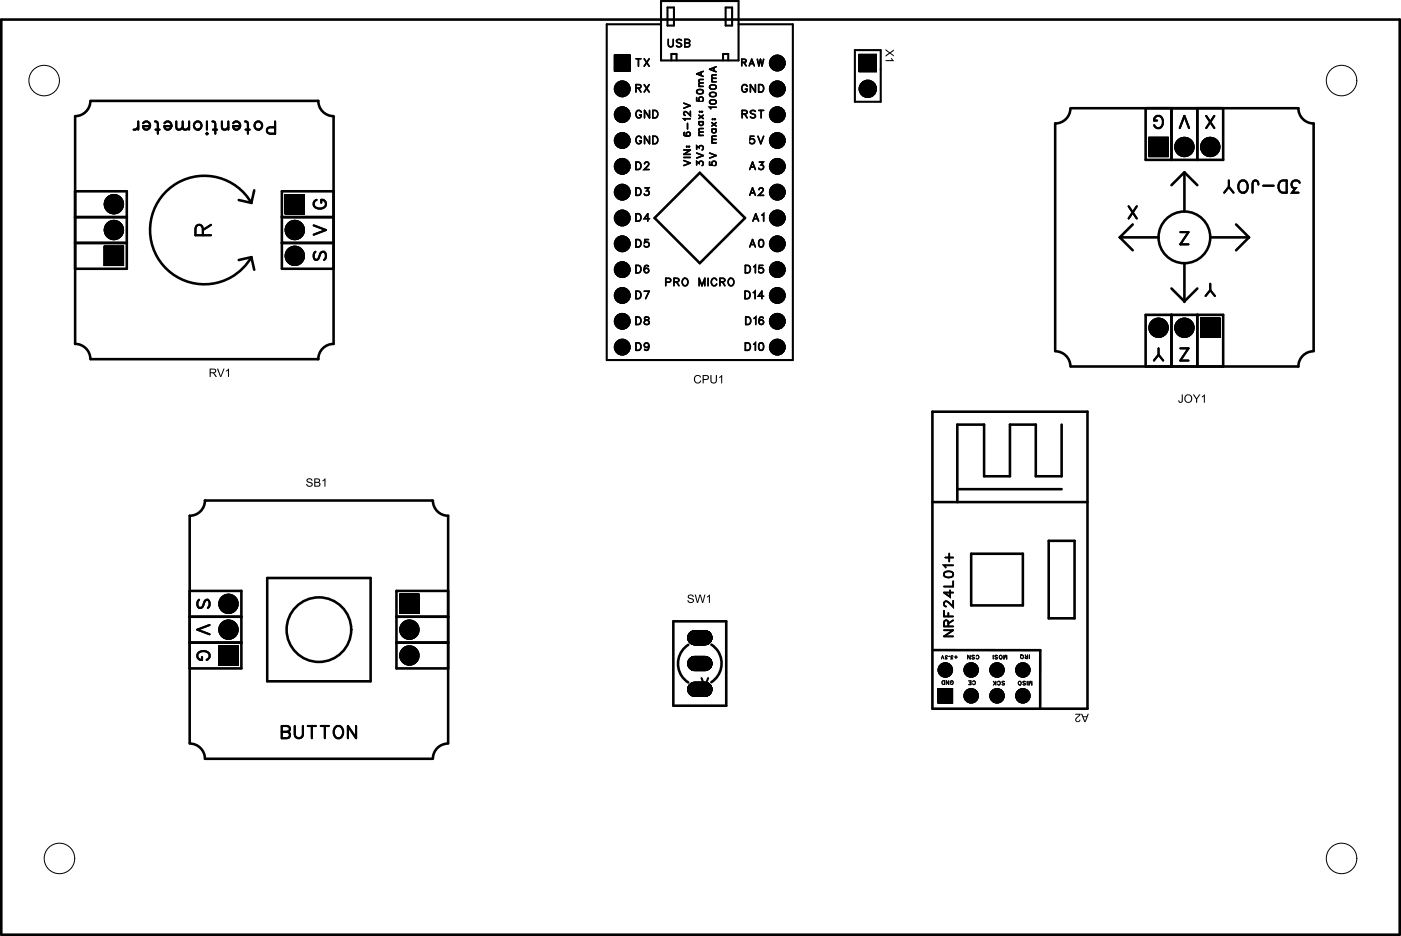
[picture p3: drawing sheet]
<svg xmlns="http://www.w3.org/2000/svg" width="138mm" height="92mm" viewBox="0 0 138 92" stroke-linecap="round" stroke-linejoin="round" font-family="sans-serif">
<g fill="none" stroke="#000" stroke-width=".25">
<path d="M.1 1.9h137.5v90h-137.5zM7.4 11.5v22.3a1.5 1.5 0 0 1 1.5 1.5M7.4 18.8h5.1v7.6h-5.1M8.9 9.9a1.5 1.5 0 0 1-1.5 1.5M8.9 9.9h22.4a1.5 1.5 0 0 0 1.5 1.5M23.5 19.7l1.2 .3M24.7 20a5.3 5.3 0 0 0-8-1.5 5.3 5.3 0 0 0 0 8.2 5.3 5.3 0 0 0 8-1.4M25 18.7l-.3 1.3M32.8 11.5v22.3a1.5 1.5 0 0 0-1.5 1.5h-22.4M32.8 18.8h-5.1v7.6h5.1M105.2 10.6a1.5 1.5 0 0 1-1.5 1.5v22.4M105.3 10.6h22.3a1.5 1.5 0 0 0 1.5 1.5v22.4"/>
<path d="M112.6 10.6v5.1h7.6v-5.1M115.1 10.6v5.1M115.1 18.2l1.3-1.3 1.3 1.3M116.4 17v3.8M117.7 10.6v5.1M7.4 23.9h5.1M7.4 21.4h5.1M24.7 25.3l-1.2 .3M24.7 25.3l.3 1.2M27.7 23.9h5.1M27.7 21.4h5.1M64.3 21.4l4.5-4.4 4.4 4.4-4.4 4.5z"/>
<path d="M103.7 34.5a1.5 1.5 0 0 1 1.5 1.5M110 23.3h3.9M110 23.3l1.3 1.3M111.3 22.1l-1.3 1.2M112.6 36v-5h7.6v5M115.1 31v5M115.1 28.4l1.3 1.2 1.3-1.2M116.4 25.9v3.8M117.7 31v5M118.9 23.3h3.8M121.5 22.1l1.2 1.2M122.7 23.3l-1.2 1.3"/>
<path d="M129.1 34.5a1.5 1.5 0 0 0-1.5 1.5h-22.3M18.6 58.1h5.1v7.6h-5.1M26.3 56.8h10.1v10.2h-10.1zM42.5 49.2h-22.4a1.5 1.5 0 0 1-1.5 1.5v22.4M42.5 49.2a1.5 1.5 0 0 0 1.5 1.5v22.4M44 58.1h-5v7.6h5M91.6 49.4h15.3M91.6 40.5h15.3v29.2h-15.3zM94.1 48.1h10.2M95.4 54.5h5.1v5h-5.1zM103.1 53.2h2.5v7.6h-2.5zM104.3 41.8v5h-2.5v-5h-2.5v5h-2.6v-5h-2.6v7.6"/>
<path d="M18.6 73.1a1.5 1.5 0 0 1 1.5 1.5h22.4M18.6 60.7h5.1M18.6 63.2h5.1M39 60.7h5M39 63.2h5M44 73.1a1.5 1.5 0 0 0-1.5 1.5M66.2 61.1h5.2v8.3h-5.2zM67.6 63.4a2.2 2.2 0 0 0 0 3.7M69.9 63.4a2.2 2.2 0 0 1 0 3.7M91.7 63.9h10.5v5.7"/>
<circle cx="116.4" cy="23.3" r="2.54"/>
<circle cx="31.3" cy="61.9" r="3.2"/>
</g>
<g fill="none" stroke="#000" stroke-width=".2">
<path d="M13.6 12.4a.39 .39 0 0 1-.5 .3M13.6 11.9v.8M14.1 12.1a.38 .38 0 0 1 .5-.1 .38 .38 0 0 1 .1 .6 .38 .38 0 0 1-.6 0v-.2h.6M15.2 11.9l.3 .1v.2v.9M15.3 12.7h.4M16.2 12.1a.38 .38 0 0 1 .5-.1 .38 .38 0 0 1 .1 .6 .38 .38 0 0 1-.6 0v-.2h.6M17.3 11.9l.1 .8h.3l.3-.2M18 11.9v.8h.3l.3-.2M18.6 11.9v.8M20.3 13.1v.1zM20.3 11.9v.8M20.9 11.9l.2 .1 .1 .2v.9"/>
<path d="M20.9 12.7h.4M21.8 11.9l.1 .8h.3l.2-.2M22.4 11.9v.8M22.9 12.1a.38 .38 0 0 1 .6-.1 .38 .38 0 0 1 0 .6 .38 .38 0 0 1-.5 0l-.1-.2h.7M24.1 11.9l.2 .1 .1 .2v.9M24.1 12.7h.4M27 11.9v1.2h-.5a.32 .32 0 0 1-.3-.3 .32 .32 0 0 1 .3-.3h.5M31.1 19.7a.44 .44 0 0 0-.3 .5 .44 .44 0 0 0 .5 .3 .53 .53 0 0 0 .6-.1 .53 .53 0 0 0 .1-.6l-.3-.1h-.1v.2M65 2.4h-5.4v33h18.3v-33h-5.3M65 .1h7.6v5.8h-7.6zM65.6 .7h.6v1.8h-.6zM66 5.9v-.6h.5v.6"/>
<path d="M71.1 5.9v-.6h.5v.6M71.3 .7h.6v1.8h-.6zM84 4.9h2.6v5.1h-2.6zM113.7 11.9h-.3a.43 .43 0 0 1 .5-.5 .43 .43 0 0 1 .4 .5 .53 .53 0 0 1-.1 .5 .53 .53 0 0 1-.6 .1l-.2-.2M115.9 12.6l.5-1.2 .5 1.2M118.5 11.4l.8 1.2M119.3 11.4l-.8 1.2M120.8 17.7v.7l.4 .5M120.8 18.4l-.5 .5M121.8 17.9a.44 .44 0 0 1 .5-.1 .44 .44 0 0 1 .3 .4 .53 .53 0 0 1-.1 .6 .53 .53 0 0 1-.6 .1 .74 .74 0 0 1-.1-1zM123.7 18.1a.32 .32 0 0 0-.4-.4l-.2 .2v.1v.9M124.1 18.3h1.1"/>
<path d="M125.9 17.8l.5-.1v1.2h-.4a.67 .67 0 0 1-.1-1.1zM127.7 18a.41 .41 0 0 0-.6-.2 .41 .41 0 0 0 .1 .7h.1l-.3 .4h.6M19.9 23.1v-.8a.35 .35 0 0 0-.6 0l-.1 .8h1.5M20.7 22.1l-.8 .5M30.8 22.2l1.2 .4-1.2 .5M31 24.8a.45 .45 0 0 0-.2 .4 .45 .45 0 0 0 .3 .4l.2-.2 .2-.4a.29 .29 0 0 1 .2-.2 .29 .29 0 0 1 .3 .1 .55 .55 0 0 1-.1 .7M110.9 20.3l.8 1.2M111.7 20.3l-.8 1.2M113.9 34.3v.6l.4 .6M113.9 34.9l-.5 .6M116 34.3h.8l-.8 1.2h.8M116 22.8h.8l-.8 1.2h.8"/>
<path d="M118.9 27.9v.6l.5 .6M118.9 28.5l-.4 .6M19.6 59a.44 .44 0 0 0-.2 .4 .44 .44 0 0 0 .3 .4l.2-.1 .2-.6 .3-.1a.52 .52 0 0 1 0 .8M19.9 64.6v.3a.43 .43 0 0 1-.5-.4 .43 .43 0 0 1 .5-.5 .53 .53 0 0 1 .5 .1 .53 .53 0 0 1 .1 .6l-.2 .2M20.6 61.5l-1.2 .4 1.2 .5M27.7 72h.5a.32 .32 0 0 1 .3 .3 .32 .32 0 0 1-.3 .3h-.5v-1.2h.5l.2 .1v.4l-.2 .1M29 71.4v.9a.4 .4 0 0 0 .4 .3 .4 .4 0 0 0 .4-.3v-.9M30.2 71.4h.8M30.6 71.4v1.2M31.5 71.4h.8M31.9 71.4v1.2M32.9 71.6a.44 .44 0 0 1 .5-.2 .44 .44 0 0 1 .3 .5 .53 .53 0 0 1-.1 .5 .53 .53 0 0 1-.6 .1 .74 .74 0 0 1-.1-.9z"/>
<path d="M35 71.4v1.2l-.8-1.2v1.2M68.9 66.7l.4 .8 .3-.8M69.5 62.3l-.2-.1-.4 .1 .1 .2 .4 .2 .1 .1v.1l-.2 .1-.4-.1"/>
<circle cx="19.4" cy="12.4" r=".4"/>
<circle cx="25.4" cy="12.4" r=".4"/>
</g>
<path d="M92.8 56.3l.4-.1a.39 .39 0 0 1 .5 .3 .52 .52 0 0 1-.9 0zM92.9 54.8h.8M93.3 54.4v.8M93.4 58.1v.6l-.6-.4h.9M93.7 59.1v.6l-.5-.4-.3-.2-.1 .1v.3l.2 .1M93.7 55.6h-.9l.1 .2M93.7 57.2v.5h-.9M92.8 62h.9l-.9 .6h.9M92.8 60.1v.5h.9M93.2 61.6v-.5l-.2-.1h-.1l-.1 .6h.9M93.2 60.3v.3M93.7 61l-.5 .3" fill="none" stroke="#000" stroke-width=".17"/>
<g fill="none" stroke="#000" stroke-width=".1">
<path d="M92.5 64.8l.1-.3 .1 .3M92.6 67l.2-.1v.4h-.2zM93.1 64.5a.1 .1 0 0 0-.2 0 .11 .11 0 0 0 .1 .2l-.1 .1h.2M93.2 66.9v.4l-.2-.4v.4M93.3 64.6h.1M93.5 67.1h-.1a.13 .13 0 0 1 .1-.2 .14 .14 0 0 1 .2 .2v.1a.13 .13 0 0 1-.1 .1 .13 .13 0 0 1-.2-.1M93.7 64.5h-.1a.1 .1 0 0 0-.1 0 .11 .11 0 0 0 .1 .2l-.1 .1h.1M93.8 64.6h.3M93.9 64.5v.2M95.2 67h.2v.3h-.2M95.3 67.2h.1M95.3 64.4v.4l-.2-.4v.4"/>
<path d="M95.6 67a.13 .13 0 0 1 .1 0 .13 .13 0 0 1 .2 .1v.1a.13 .13 0 0 1-.2 .1 .13 .13 0 0 1-.1-.1M95.8 64.5h-.3l.2 .2v.1h-.2M95.9 64.5a.13 .13 0 0 1 .2-.1 .13 .13 0 0 1 .1 .2v.1a.13 .13 0 0 1-.1 .1 .13 .13 0 0 1-.2-.1M97.6 64.4v.4M97.6 67l.2 .2M97.9 67v.4M97.9 67.1l-.3 .3M98 64.5h-.2l.2 .2v.1h-.2M98 67.1a.13 .13 0 0 1 .2-.1 .13 .13 0 0 1 .1 .1v.1a.13 .13 0 0 1-.1 .2 .13 .13 0 0 1-.2-.1M98.7 64.4v.4l.1-.4 .1 .4v-.4M98.7 67.1h-.2l.2 .1v.1h-.2M100.3 64.4l.1 .1"/>
<path d="M100.7 64.4l.2 .2M100.8 67.1h-.3l.3 .1-.1 .1h-.2M100.9 67v.4M101 64.4v.4l-.2-.1v-.1h.2M101.1 67v.4l.2-.4 .1 .4v-.4M101.2 64.4v.4"/>
<circle cx="98.3" cy="64.6" r=".17"/>
<circle cx="100.2" cy="67.2" r=".17"/>
<circle cx="100.4" cy="64.6" r=".17"/>
</g>
<g fill="none" stroke="#000" stroke-width=".15">
<path d="M62.5 8.7l.4-.1 .1-.1-.2-.2h-.3v.8M62.5 15.9h.2a.39 .39 0 0 1 .3 .4 .39 .39 0 0 1-.3 .4h-.2zM62.5 18.5h.2a.39 .39 0 0 1 .3 .3 .39 .39 0 0 1-.3 .4h-.2zM62.5 5.8h.5M62.7 5.8v.7M62.7 8.7l.3 .4M63 13.6a.27 .27 0 0 0-.3-.2 .27 .27 0 0 0-.2 .3v.2a.26 .26 0 0 0 .3 .2 .26 .26 0 0 0 .2-.2h-.2M63 11a.27 .27 0 0 0-.3-.1 .27 .27 0 0 0-.2 .2v.2a.26 .26 0 0 0 .3 .3 .26 .26 0 0 0 .2-.3h-.2M63.3 5.8l.5 .7M63.3 8.3l.5 .8M63.3 16.1l.2-.2h.1l.2 .2-.1 .2-.4 .4h.5M63.4 18.5h.4l-.2 .3a.24 .24 0 0 1 .1 .4 .24 .24 0 0 1-.4-.1"/>
<path d="M63.8 5.8l-.5 .7M63.8 8.3l-.5 .8M63.8 10.9v.7l-.5-.7v.7M63.8 13.4v.7l-.5-.7v.7M64.2 13.4h.2a.39 .39 0 0 1 .3 .4 .39 .39 0 0 1-.3 .3h-.2zM64.2 10.9h.2a.39 .39 0 0 1 .3 .3 .39 .39 0 0 1-.3 .4h-.2zM65.7 3.9v.5l.2 .2 .2-.1 .1-.6M67 4l-.2-.1-.3 .1 .1 .2 .4 .2v.1l-.2 .1-.3-.1M67.2 15.8l.6 .2-.6 .3M67.2 15.5h.6M67.2 14.8h.6l-.6 .4h.6M67.2 10.1l.6 .3-.6 .2"/>
<path d="M67.3 13l-.1 .1a.32 .32 0 0 0 .3 .3 .32 .32 0 0 0 .3-.2 .2 .2 0 0 0-.1-.2 .2 .2 0 0 0-.3 .2 .2 .2 0 0 0 .2 .2M67.3 4.2l.4 .1 .1 .2-.2 .1h-.3v-.7h.4l.1 .2-.2 .1M67.5 14.4h.1M67.6 12.1v.6M67.7 14.4h.1zM67.8 11.7h-.6l.1 .1M67.8 10.9v.5l-.5-.4-.1 .2 .1 .1M68.5 16.2v-.3l.2 .2a.22 .22 0 0 1 .4-.2 .22 .22 0 0 1-.1 .4M68.5 14.7v-.4l.2 .2a.22 .22 0 0 1 .4-.1 .22 .22 0 0 1-.1 .3M68.5 9.6v.3h.2a.23 .23 0 0 1 0-.3 .23 .23 0 0 1 .4 0 .23 .23 0 0 1-.1 .4M68.5 15.1l.6 .2-.6 .2M68.5 8.9a.32 .32 0 0 1 .4-.1 .32 .32 0 0 1 .2 .3 .32 .32 0 0 1-.4 .2 .32 .32 0 0 1-.2-.4z"/>
<path d="M68.7 13.3h.4M68.7 12h.4M68.7 11.3l.4 .4M68.7 8.5h.4M68.7 11h.1zM68.8 12a.21 .21 0 0 0-.1 .3 .21 .21 0 0 0 .4 0 .21 .21 0 0 0-.1-.3M68.9 7.1v.3M69 11h.1M69.1 13h-.4v.2l.1 .1M69.1 12.6l-.4 .1v.1l.1 .2M69.1 8.2h-.4v.1l.1 .2M69.1 7.8h-.4v.2l.1 .2"/>
<path d="M69.1 11.3l-.4 .4M69.1 7l-.6 .3 .6 .2M69.7 15.9v.3l.3 .1a.23 .23 0 0 1 0-.4 .23 .23 0 0 1 .3 0 .23 .23 0 0 1 0 .4M69.7 15.1l.7 .2-.7 .2M69.8 9.9a.32 .32 0 0 1 .4-.1 .32 .32 0 0 1 .2 .4 .32 .32 0 0 1-.4 .1 .32 .32 0 0 1-.2-.4zM69.8 9.2a.32 .32 0 0 1 .4-.2 .32 .32 0 0 1 .2 .4 .32 .32 0 0 1-.4 .1 .32 .32 0 0 1-.2-.3zM69.8 8.4a.32 .32 0 0 1 .4-.1 .32 .32 0 0 1 .2 .4 .32 .32 0 0 1-.4 .1 .32 .32 0 0 1-.2-.4zM69.9 14.1h.5M69.9 12.7h.5M69.9 12.1l.5 .3M69.9 8h.5M70 11.7h.1z"/>
<path d="M70 12.7a.21 .21 0 0 0 0 .3 .21 .21 0 0 0 .3 0 .21 .21 0 0 0 0-.3M70.2 6.7v.3M70.2 11.7h.1zM70.4 13.7h-.4l-.1 .2 .2 .2M70.4 13.4h-.4l-.1 .2 .2 .1M70.4 10.5h-.7l.2 .2M70.4 7.7h-.4l-.1 .2 .2 .1M70.4 7.4h-.4l-.1 .1 .2 .2M70.4 12.1l-.5 .3M70.4 6.6l-.7 .2 .7 .3M72.9 6.1h.4v-.2l-.4-.1v.7M72.9 11.2h.5v-.2l-.2-.1h-.3v.7"/>
<path d="M73.1 6.1l.2 .4M73.2 11.2l.2 .4M73.4 8.5a.27 .27 0 0 0-.3-.2 .27 .27 0 0 0-.2 .3v.2a.26 .26 0 0 0 .3 .3 .26 .26 0 0 0 .2-.3h-.1M73.6 6.5l.3-.7 .2 .7M73.7 16.7l.3-.8 .2 .8M73.7 19.2l.3-.7 .2 .7M73.7 6.3h.3M73.8 16.4h.3M73.8 19h.3M74.1 13.4h-.4v.3a.26 .26 0 0 1 .4 0 .26 .26 0 0 1 0 .4 .26 .26 0 0 1-.4-.1M74.2 11l-.1-.1-.4 .1 .1 .1 .4 .3v.1l-.1 .1-.4-.1M74.2 8.3v.8l-.5-.8v.8"/>
<path d="M74.4 5.8l.2 .7 .1-.7 .2 .7 .1-.7M74.5 13.4l.3 .7 .2-.7M74.6 8.3h.2a.39 .39 0 0 1 .3 .4 .39 .39 0 0 1-.3 .4h-.2zM74.6 10.9h.4M74.6 18.7l.1-.2h.2l.1 .1-.1 .3-.3 .3h.4M74.6 15.9h.4l-.2 .3a.24 .24 0 0 1 .2 .4 .24 .24 0 0 1-.4-.1M74.8 10.9v.7M62.5 21h.2a.39 .39 0 0 1 .3 .4 .39 .39 0 0 1-.3 .4h-.2zM62.5 23.6h.2a.39 .39 0 0 1 .3 .3 .39 .39 0 0 1-.3 .4h-.2zM62.5 26.1h.2a.39 .39 0 0 1 .3 .4 .39 .39 0 0 1-.3 .3h-.2zM62.5 28.6h.2a.39 .39 0 0 1 .3 .4 .39 .39 0 0 1-.3 .4h-.2zM62.5 31.2h.2a.39 .39 0 0 1 .3 .3 .39 .39 0 0 1-.3 .4h-.2z"/>
<path d="M62.5 33.7h.2a.39 .39 0 0 1 .3 .4 .39 .39 0 0 1-.3 .4h-.2zM63.3 28.6h.5l-.4 .8M63.4 31.2v.2l.3 .1 .1 .2a.25 .25 0 0 1-.2 .2 .25 .25 0 0 1-.3-.2l.5-.3-.1-.2zM63.7 23.6h-.3l-.1 .3a.26 .26 0 0 1 .4 0 .26 .26 0 0 1 0 .4 .26 .26 0 0 1-.4-.1M63.7 26.2v-.1a.36 .36 0 0 0-.4 .3 .36 .36 0 0 0 .2 .4 .23 .23 0 0 0 .3-.2 .23 .23 0 0 0-.2-.2 .23 .23 0 0 0-.3 .2M63.8 34a.23 .23 0 0 1-.3 .2 .23 .23 0 0 1-.1-.4 .23 .23 0 0 1 .3 0l.1 .2a.35 .35 0 0 1-.3 .5l-.2-.2M63.8 21.5h-.5l.4-.5v.8M65.4 27.8l.4-.1 .1-.3h-.5v.7M66.2 27.7h.5v-.2l-.1-.1h-.4v.7M66.5 27.7l.2 .4M67.1 27.5l.1-.1a.34 .34 0 0 1 .4 .3 .34 .34 0 0 1-.4 .4l-.2-.3zM68.7 28.1v-.7l.3 .7 .3-.7v.7"/>
<path d="M69.6 27.4v.7M70.4 27.5a.27 .27 0 0 0-.3-.1 .27 .27 0 0 0-.2 .2v.2a.27 .27 0 0 0 .2 .3 .27 .27 0 0 0 .3-.2M70.7 27.7h.5v-.3h-.5v.7M71 27.7l.2 .4M71.6 27.5l.1-.1a.34 .34 0 0 1 .4 .3 .34 .34 0 0 1-.4 .4l-.1-.3zM73.2 28.6h.3a.39 .39 0 0 1 .2 .4 .39 .39 0 0 1-.2 .4h-.3zM73.2 26.1h.3a.39 .39 0 0 1 .2 .4 .39 .39 0 0 1-.2 .3h-.3zM73.2 33.7h.3a.39 .39 0 0 1 .2 .4 .39 .39 0 0 1-.2 .4h-.3zM73.3 31.2h.2a.39 .39 0 0 1 .3 .3 .39 .39 0 0 1-.3 .4h-.2zM73.7 24.3l.3-.7 .2 .7M73.8 24h.3M74 21.8l.3-.8 .3 .8"/>
<path d="M74 28.8l.2-.2v.8M74.1 26.2l.1-.1v.7M74.1 33.9l.1-.2v.8M74.1 31.3l.2-.1v.7M74.1 21.5h.3M74.7 23.6h.1a.38 .38 0 0 1 .2 .3 .38 .38 0 0 1-.2 .4 .47 .47 0 0 1-.1-.7zM74.7 33.8l.1-.1a.38 .38 0 0 1 .2 .4 .38 .38 0 0 1-.2 .4 .47 .47 0 0 1-.1-.7zM74.9 21.2l.1-.2v.8M75 26.1h-.4v.3a.26 .26 0 0 1 .4 0 .26 .26 0 0 1-.1 .4 .26 .26 0 0 1-.3-.1M75 31.3v-.1a.36 .36 0 0 0-.5 .3 .36 .36 0 0 0 .3 .4 .23 .23 0 0 0 .2-.2 .23 .23 0 0 0-.2-.2 .23 .23 0 0 0-.2 .2M75 29.1h-.5l.4-.5v.8"/>
</g>
<g fill="#000">
<path d="M28 19.1h2v2h-2zM28 19.1h2v2h-2zM28 19.1h2v2h-2z"/>
<path d="M60.3 5.4h1.7v1.6h-1.7zM60.3 5.4h1.7v1.6h-1.7zM60.3 5.4h1.7v1.6h-1.7z"/>
<path d="M84.4 5.3h1.8v1.8h-1.8zM84.4 5.3h1.8v1.8h-1.8zM84.4 5.3h1.8v1.8h-1.8z"/>
<path d="M87 4.8v.2l.4 .2-.4 .2v.2l.5-.3 .3 .3v-.2l-.3-.2 .3-.2v-.1l-.3 .2zM87 5.9v.1h.8l-.2-.3h-.1l.2 .2z"/>
<path d="M112.9 13.5h2v2h-2zM112.9 13.5h2v2h-2zM112.9 13.5h2v2h-2z"/>
<path d="M10.2 24.2h2v2h-2zM10.2 24.2h2v2h-2zM10.2 24.2h2v2h-2z"/>
<path d="M21.3 36.3l.3 .5a.16 .16 0 0 0 .1 .3 .15 .15 0 0 0 .1-.2l.3-.6h-.1l-.3 .7-.3-.7zM20.6 36.3v.8h.1v-.4h.2l.3 .4h.1l-.3-.4 .2-.1v-.3zM20.7 36.3l.4 .1v.1l-.4 .1zM22.2 36.4v.1l.2-.1v.7h.1v-.8z"/>
<path d="M68.3 37l-.1 .2 .1 .4 .3 .1 .2-.1a.09 .09 0 0 0 .1-.1 .09 .09 0 0 0-.1-.1l-.2 .2-.2-.1-.1-.2 .1-.3a.28 .28 0 0 1 .4 .1l.1-.1-.2-.1zM69.8 36.9l.1 .7 .2 .1h.2l.1-.2 .1-.6h-.2v.6l-.2 .1-.2-.1v-.6zM69.1 36.9v.8l.1-.3 .4-.1 .1-.2-.2-.2zM69.2 37h.3v.2l-.3 .1zM70.7 37.1v.1l.2-.1v.6h.1v-.8z"/>
<path d="M116.4 39.2a.42 .42 0 0 0 .8 0 .42 .42 0 0 0-.8 0zM116.5 39.2a.31 .31 0 0 1 .6 0 .31 .31 0 0 1-.6 0zM117.2 38.8l.3 .5v.3h.1l.1-.3 .3-.5h-.2l-.2 .4-.2-.4zM116.1 38.8v.6a.13 .13 0 0 1-.1 .1 .13 .13 0 0 1-.1-.1 .15 .15 0 0 0-.1 .2 .15 .15 0 0 0 .3 0l.1-.2v-.6zM118.1 39v.1l.2-.1v.6h.1v-.8z"/>
<path d="M117.9 31.2h2v2h-2zM117.9 31.2h2v2h-2zM117.9 31.2h2v2h-2z"/>
<path d="M30.2 47.1v.3l.3 .1a.16 .16 0 0 1 .1 .3 .16 .16 0 0 1-.2 0l-.2-.2a.12 .12 0 0 0-.1 .1 .12 .12 0 0 0 .1 .1l.3 .1 .2-.1v-.3l-.4-.2-.1-.1 .3-.1 .1 .2a.13 .13 0 0 0 .1-.2 .13 .13 0 0 0-.2-.1zM30.9 47v.9l.5-.1 .1-.2-.1-.2v-.3h-.1zM31 47.5h.3l.1 .2-.4 .1zM31 47.1l.3 .1v.1l-.3 .1zM31.7 47.2v.1l.2-.1v.7h.1v-.9z"/>
<path d="M68.3 58.5l.1 .6a.14 .14 0 0 0 .2 .2 .13 .13 0 0 0 .1-.2l.1-.5 .1 .4a.18 .18 0 0 0 0 .2 .18 .18 0 0 0 .2 .1l.2-.8h-.1l-.2 .7-.1-.6a.15 .15 0 0 0-.2-.1 .15 .15 0 0 0 0 .2l-.2 .5-.1-.7zM67.6 58.5v.3l.4 .2a.16 .16 0 0 1 .1 .2 .16 .16 0 0 1-.3 0l-.1-.2a.14 .14 0 0 0-.2 .2 .12 .12 0 0 0 .2 .1h.2l.3-.1-.1-.3-.4-.1v-.2h.2l.2 .1a.13 .13 0 0 0 0-.2 .13 .13 0 0 0-.1 0zM69.5 58.7v.1l.2-.1v.6h.1v-.8z"/>
<path d="M21.5 63.5h2v2h-2zM21.5 63.5h2v2h-2zM21.5 63.5h2v2h-2z"/>
<path d="M39.2 58.4h2v2h-2zM39.2 58.4h2v2h-2zM39.2 58.4h2v2h-2z"/>
<path d="M67.7 67.3l.6-.3h1a.75 .75 0 0 1 .7 .8 .75 .75 0 0 1-.7 .7h-1a.75 .75 0 0 1-.7-.4 .75 .75 0 0 1 .1-.8zM67.7 67.3l.6-.3h1a.75 .75 0 0 1 .7 .8 .75 .75 0 0 1-.7 .7h-1a.75 .75 0 0 1-.7-.4 .75 .75 0 0 1 .1-.8zM67.7 67.3l.6-.3h1a.75 .75 0 0 1 .7 .8 .75 .75 0 0 1-.7 .7h-1a.75 .75 0 0 1-.7-.4 .75 .75 0 0 1 .1-.8z"/>
<path d="M67.7 64.7l.6-.2h1a.75 .75 0 0 1 .7 .8 .75 .75 0 0 1-.7 .7h-1a.75 .75 0 0 1-.7-.5 .75 .75 0 0 1 .1-.8zM67.7 64.7l.6-.2h1a.75 .75 0 0 1 .7 .8 .75 .75 0 0 1-.7 .7h-1a.75 .75 0 0 1-.7-.5 .75 .75 0 0 1 .1-.8zM67.7 64.7l.6-.2h1a.75 .75 0 0 1 .7 .8 .75 .75 0 0 1-.7 .7h-1a.75 .75 0 0 1-.7-.5 .75 .75 0 0 1 .1-.8z"/>
<path d="M67.7 62.2l.6-.2h1a.75 .75 0 0 1 .7 .7 .75 .75 0 0 1-.7 .8h-1a.75 .75 0 0 1-.7-.5 .75 .75 0 0 1 .1-.8zM67.7 62.2l.6-.2h1a.75 .75 0 0 1 .7 .7 .75 .75 0 0 1-.7 .8h-1a.75 .75 0 0 1-.7-.5 .75 .75 0 0 1 .1-.8zM67.7 62.2l.6-.2h1a.75 .75 0 0 1 .7 .7 .75 .75 0 0 1-.7 .8h-1a.75 .75 0 0 1-.7-.5 .75 .75 0 0 1 .1-.8z"/>
<path d="M92.1 67.7h1.6v1.5h-1.6zM92.1 67.7h1.6v1.5h-1.6zM92.1 67.7h1.6v1.5h-1.6z"/>
<path d="M106.2 70.2l.3 .6a.15 .15 0 0 0 0 .2 .15 .15 0 0 0 .2-.1l.3-.7h-.1l-.1 .2h-.2h-.1l-.1-.2zM106.5 70.5h.3l-.2 .4zM105.7 70.2v.1h.4l-.4 .4v.2l.2 .1h.2a.1 .1 0 0 0 .1-.1 .1 .1 0 0 0-.1-.1l-.1 .1-.2-.1 .4-.6z"/>
<circle cx="61.2" cy="13.8" r=".83"/>
<circle cx="61.2" cy="11.3" r=".83"/>
<circle cx="61.2" cy="8.7" r=".83"/>
<circle cx="61.2" cy="16.4" r=".83"/>
<circle cx="61.2" cy="18.9" r=".83"/>
<circle cx="76.4" cy="13.8" r=".83"/>
<circle cx="76.4" cy="11.3" r=".83"/>
<circle cx="76.4" cy="8.7" r=".83"/>
<circle cx="76.4" cy="16.4" r=".83"/>
<circle cx="76.4" cy="6.2" r=".83"/>
<circle cx="76.4" cy="18.9" r=".83"/>
<circle cx="85.3" cy="8.7" r=".9"/>
<circle cx="116.4" cy="14.5" r="1"/>
<circle cx="118.9" cy="14.5" r="1"/>
<circle cx="11.2" cy="20.1" r="1"/>
<circle cx="11.2" cy="22.6" r="1"/>
<circle cx="29" cy="25.2" r="1"/>
<circle cx="29" cy="22.6" r="1"/>
<circle cx="61.2" cy="26.5" r=".83"/>
<circle cx="61.2" cy="24" r=".83"/>
<circle cx="61.2" cy="34.1" r=".83"/>
<circle cx="61.2" cy="21.4" r=".83"/>
<circle cx="61.2" cy="29.1" r=".83"/>
<circle cx="61.2" cy="31.6" r=".83"/>
<circle cx="76.4" cy="26.5" r=".83"/>
<circle cx="76.4" cy="24" r=".83"/>
<circle cx="76.4" cy="34.1" r=".83"/>
<circle cx="76.4" cy="21.4" r=".83"/>
<circle cx="76.4" cy="29.1" r=".83"/>
<circle cx="76.4" cy="31.6" r=".83"/>
<circle cx="113.9" cy="32.2" r="1"/>
<circle cx="116.4" cy="32.2" r="1"/>
<circle cx="22.5" cy="59.4" r="1"/>
<circle cx="22.5" cy="61.9" r="1"/>
<circle cx="40.2" cy="61.9" r="1"/>
<circle cx="40.2" cy="64.5" r="1"/>
<circle cx="92.9" cy="65.9" r=".76"/>
<circle cx="95.4" cy="68.4" r=".76"/>
<circle cx="95.4" cy="65.9" r=".76"/>
<circle cx="98" cy="68.4" r=".76"/>
<circle cx="98" cy="65.9" r=".76"/>
<circle cx="100.5" cy="68.4" r=".76"/>
<circle cx="100.5" cy="65.9" r=".76"/>
</g>
<circle cx="4.3" cy="7.9" r="1.5" fill="#fff"/>
<circle cx="4.3" cy="7.9" r="1.5" fill="none" stroke="#000" stroke-width=".1"/>
<circle cx="5.8" cy="84.4" r="1.5" fill="#fff"/>
<circle cx="5.8" cy="84.4" r="1.5" fill="none" stroke="#000" stroke-width=".1"/>
<circle cx="131.8" cy="84.4" r="1.5" fill="#fff"/>
<circle cx="131.8" cy="84.4" r="1.5" fill="none" stroke="#000" stroke-width=".1"/>
<circle cx="131.8" cy="7.9" r="1.5" fill="#fff"/>
<circle cx="131.8" cy="7.9" r="1.5" fill="none" stroke="#000" stroke-width=".1"/>
<text font-size="2.5" fill="#fff" x="21.4" y="23.2" transform="rotate(-90 21.4 23.2)">R</text>
<g font-size="2" fill="#fff">
<text x="27.1" y="11.4" transform="rotate(-180 27.1 11.4)">Potentiometer</text>
<text x="114.4" y="10.9" transform="rotate(-180 114.4 10.9)">G</text>
<text x="117" y="10.9" transform="rotate(-180 117 10.9)">V</text>
<text x="119.4" y="10.9" transform="rotate(-180 119.4 10.9)">X</text>
<text x="127.8" y="17.2" transform="rotate(-180 127.8 17.2)">3D-JOY</text>
<text x="32.5" y="23.2" transform="rotate(-90 32.5 23.2)">V</text>
<text x="32.5" y="20.6" transform="rotate(-90 32.5 20.6)">G</text>
<text x="111.8" y="19.8" transform="rotate(-180 111.8 19.8)">X</text>
<text x="116.9" y="22.3" transform="rotate(-180 116.9 22.3)">Z</text>
<text x="32.5" y="25.7" transform="rotate(-90 32.5 25.7)">S</text>
<text x="119.5" y="27.4" transform="rotate(-180 119.5 27.4)">Y</text>
<text x="114.4" y="33.8" transform="rotate(-180 114.4 33.8)">Y</text>
<text x="116.9" y="33.8" transform="rotate(-180 116.9 33.8)">Z</text>
<text x="18.9" y="58.9" transform="rotate(90 18.9 58.9)">S</text>
<text x="18.9" y="61.4" transform="rotate(90 18.9 61.4)">V</text>
<text x="18.9" y="63.9" transform="rotate(90 18.9 63.9)">G</text>
<text x="27.6" y="73.1">BUTTON</text>
</g>
<text font-size="1.6" fill="#fff" x="94.1" y="62.7" transform="rotate(-90 94.1 62.7)">NRF24L01+</text>
<g font-size="1.5" fill="#fff">
<text x="68.8" y="63.4">S</text>
<text x="68.8" y="67.9">V</text>
</g>
<g font-size="1.3" fill="#fff">
<text x="65.6" y="4.9">USB</text>
<text x="62.4" y="6.8">TX</text>
<text x="62.4" y="9.4">RX</text>
<text x="62.4" y="11.9">GND</text>
<text x="72.8" y="9.4">GND</text>
<text x="72.9" y="11.9">RST</text>
<text x="62.4" y="14.5">GND</text>
<text x="62.4" y="17">D2</text>
<text x="73.6" y="14.5">5V</text>
<text x="73.6" y="17">A3</text>
<text x="62.4" y="19.5">D3</text>
<text x="62.4" y="22.1">D4</text>
<text x="73.6" y="19.5">A2</text>
<text x="73.9" y="22.1">A1</text>
<text x="62.4" y="24.6">D5</text>
<text x="62.4" y="27.2">D6</text>
<text x="62.4" y="29.7">D7</text>
<text x="65.3" y="28.4">PRO MICRO</text>
<text x="73.1" y="29.7">D14</text>
<text x="73.2" y="27.2">D15</text>
<text x="73.6" y="24.6">A0</text>
<text x="62.4" y="32.2">D8</text>
<text x="62.4" y="34.8">D9</text>
<text x="73.2" y="34.8">D10</text>
<text x="73.2" y="32.2">D16</text>
</g>
<g font-size="1.1" fill="#fff">
<text x="86.8" y="4.8" transform="rotate(90 86.8 4.8)">X1</text>
<text x="72.8" y="6.8">RAW</text>
<text x="68.1" y="16.4" transform="rotate(-90 68.1 16.4)">VIN: 6-12V</text>
<text x="69.4" y="16.4" transform="rotate(-90 69.4 16.4)">3V3 max: 50mA</text>
<text x="70.7" y="16.4" transform="rotate(-90 70.7 16.4)">5V max: 1000mA</text>
<text x="20.5" y="37.3">RV1</text>
<text x="68.1" y="37.9">CPU1</text>
<text x="115.8" y="39.9">JOY1</text>
<text x="30" y="48.1">SB1</text>
<text x="67.5" y="59.5">SW1</text>
<text x="107" y="70" transform="rotate(-180 107 70)">A2</text>
</g>
<g font-size=".7" fill="#fff">
<text x="96.2" y="64.3" transform="rotate(-180 96.2 64.3)">CSN</text>
<text x="99" y="64.3" transform="rotate(-180 99 64.3)">MOSI</text>
<text x="101.2" y="64.2" transform="rotate(-180 101.2 64.2)">IRQ</text>
<text x="93.7" y="66.8" transform="rotate(-180 93.7 66.8)">GND</text>
<text x="95.9" y="66.8" transform="rotate(-180 95.9 66.8)">CE</text>
<text x="98.8" y="66.8" transform="rotate(-180 98.8 66.8)">SCK</text>
<text x="101.4" y="66.8" transform="rotate(-180 101.4 66.8)">MISO</text>
</g>
<text font-size=".6" fill="#fff" x="94.1" y="64.3" transform="rotate(-180 94.1 64.3)">+3.3V</text>
</svg>
